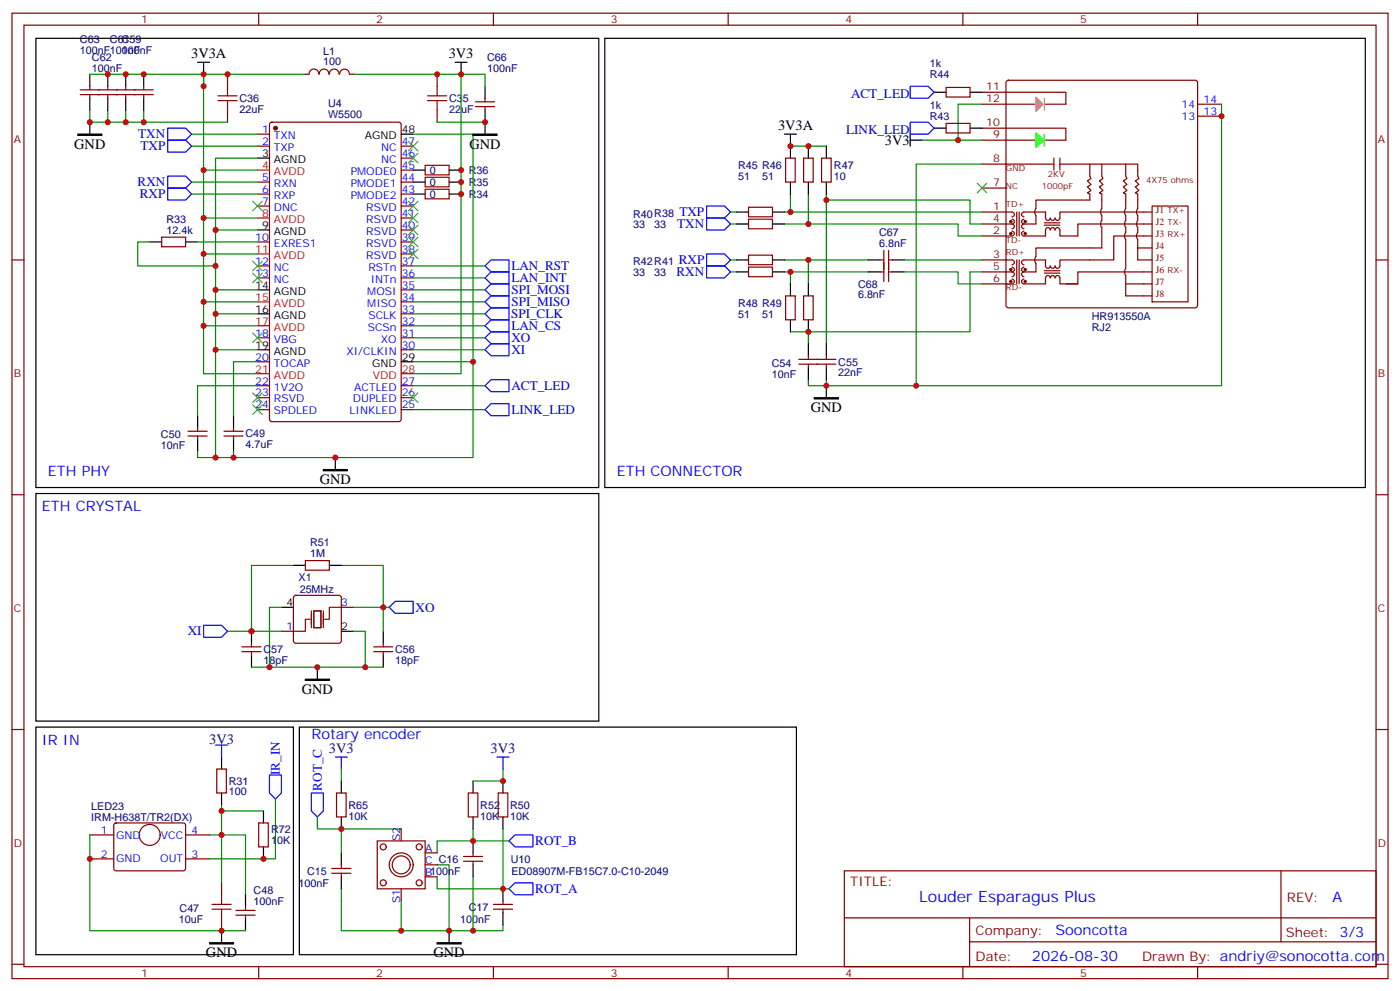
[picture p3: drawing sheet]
<svg xmlns="http://www.w3.org/2000/svg" width="412mm" height="292mm" viewBox="0 0 412 292" stroke-linecap="round" stroke-linejoin="round" font-family="sans-serif">
<g fill="none" stroke="#870000" stroke-width=".35">
<path d="M3.5 3.9h405.4v284.3h-405.4zM7.1 7.4h398.2v277.3h-398.2zM76.2 3.9v3.5M145.3 3.9v3.5M214.5 3.9v3.5M283.6 3.9v3.5M352.8 3.9v3.5M23.6 27.9h21.6M23.6 26.5h21.6M26.5 25.4v1.1M26.5 27.9v1M31.7 25.4v1.1"/>
<path d="M31.7 27.9v1M37 25.4v1.1M37 27.9v1M42.3 25.4v1.1M42.3 27.9v1M67 21.9v3.5M67 32.5v3.5M75.8 39.5h3.6M79.6 36.2l.5-.2h37.4l.6 .4 .1 87.1-.5 .6-37.6 .1-.7-.5v-87zM90 21.9h1M91.1 21.8a1.41 1.41 0 0 1 1.4-1.5 1.41 1.41 0 0 1 1.4 1.6M94.1 21.8a1.41 1.41 0 0 1 1.4-1.5 1.41 1.41 0 0 1 1.4 1.5"/>
<path d="M97 21.8a1.41 1.41 0 0 1 1.4-1.5 1.41 1.41 0 0 1 1.4 1.5M100.1 21.8a1.41 1.41 0 0 1 1.4-1.4 1.41 1.41 0 0 1 1.4 1.5M103 21.9h1.1M128.8 21.9v3.5M128.8 32.5v3.5M140.1 31.4h5.6M140.1 30h5.6M142.9 28.9v1.1M142.9 31.4v1.1M278.7 25.8h7.1v2.8h-7.1zM278.7 36.3h7.1v2.9h-7.1zM289.3 27.2h24.7v3.5h-6"/>
<path d="M289.3 37.7h24.7v3.6h-6M289.3 30.7h15.5M296.6 23.8l.4-.2h55.1l.5 .2 .2 .5v65.7l-.3 .5-.4 .2h-55.1l-.5-.3-.2-.4v-65.7zM352.8 30.7h7M352.8 34.2h7M75.8 43h3.6M75.8 53.6h3.6M75.8 57.2h3.6M118.2 43h3.5M118.2 53.6h3.5M118.2 57.2h3.5M118.2 50.1h3.5"/>
<path d="M118.2 46.6h3.5M125.2 55.7h7.1v2.9h-7.1zM125.2 52.2h7.1v2.8h-7.1zM125.2 48.7h7.1v2.8h-7.1zM231.4 46.6h2.8v7h-2.8zM236.7 46.6h2.8v7h-2.8zM242 46.6h2.8v7h-2.8zM289.3 55.4h7M289.3 48.3h21.1M289.3 41.3h15.5M310.4 46.6v3.5M312.2 48.3h22.9v3.6l.4 .7-1.1 .7 1.1 1-1.1 .7 1.1 1.1-1.1 .7 .7 .4v4.2a1.77 1.77 0 0 0 0 2.1v1.4"/>
<path d="M312.2 46.6v3.5M321 48.3v3.6l.4 .7-1.1 .7 1.1 1-1.1 .7 1.1 1.1-1.1 .7 .7 .4v1.7h-15.8l-.1 2.5a1.77 1.77 0 0 0 .1 2.1v2.5h-3.6M324.6 48.3v3.6l.3 .7-1.1 .7 1.1 1-1.1 .7 1.1 1.1-1.1 .7 .8 .4-.1 4.2a1.77 1.77 0 0 0 .1 2.1v1.4M331.6 48.3v3.6l.4 .7-1.1 .7 1.1 1-1.1 .7 1.1 1.1-1.1 .7 .7 .4v4.2a1.77 1.77 0 0 0 0 2.1v1.4M3.5 76.6h3.6M47.6 69.9h7.1v2.8h-7.1zM75.8 60.7h3.6M75.8 71.3h3.6M75.8 78.3h3.6M118.2 60.7h3.5M118.2 71.3h3.5M118.2 78.3h3.5"/>
<path d="M118.2 74.8h3.5M118.2 67.7h3.5M118.2 64.2h3.5M220.5 78.7h7v2.8h-7zM220.5 75.1h7v2.9h-7zM220.5 64.6h7v2.8h-7zM220.5 61h7v2.9h-7zM259.3 76.6h1M260.3 73.7v9.2M261.8 76.6h1M261.8 73.7v9.2M289.3 76.6h8.8a.71 .71 0 0 1 .7 .7 .71 .71 0 0 1-.7 .7"/>
<path d="M289.3 62.4h8.8a.71 .71 0 0 1 .7 .7 .71 .71 0 0 1-.7 .8M289.3 66h8.8M298.1 78.7a.71 .71 0 0 1 .7 .7 .71 .71 0 0 1-.7 .7M298.1 66a.71 .71 0 0 1 .7 .7 .71 .71 0 0 1-.7 .7M298.1 68.1a.71 .71 0 0 1 .7 .7 .71 .71 0 0 1-.7 .7h-8.8M298.1 64.6a.71 .71 0 0 1 .7 .7 .71 .71 0 0 1-.7 .7M299.5 62.4v7.1M299.5 76.6v7M300.2 62.4v7.1M300.2 76.6v7M301.6 78.7a.71 .71 0 0 0-.7 .7 .71 .71 0 0 0 .7 .7M301.6 66a.71 .71 0 0 0-.7 .7 .71 .71 0 0 0 .7 .7"/>
<path d="M301.6 64.6a.71 .71 0 0 0-.7 .7 .71 .71 0 0 0 .7 .7M307.6 79.7h4.6M307.6 66.3h4.6M307.6 65.6h4.6M324.5 64.9a1.77 1.77 0 0 0 .1 2.1v6h-19.4l-.1 2.5a1.77 1.77 0 0 0 .1 2.1v2.5h-3.6M331.6 68.5a1.77 1.77 0 0 0 0 2.1v8.4a1.77 1.77 0 0 0 0 2.1v6h7.8M331.6 64.9a1.77 1.77 0 0 0 0 2.1v1.4M335.1 68.5a1.77 1.77 0 0 0 0 2.1v6h4.3M335.1 64.9a1.77 1.77 0 0 0 0 2.1v1.4M335.1 73h4.3M339.4 69.5h-11.3v7.1h-15.9v1.7a.71 .71 0 0 1-.7 .7 .71 .71 0 0 1-.7-.7 .71 .71 0 0 1-.7 .7 .71 .71 0 0 1-.7-.7 .71 .71 0 0 1-.7 .7 .71 .71 0 0 1-.7-.7v-1.7h-6.4a.71 .71 0 0 0-.7 .7 .71 .71 0 0 0 .7 .7M339.4 66h-21.9v3.5h-5.3v-1.8a.71 .71 0 0 0-.7-.7 .71 .71 0 0 0-.7 .7 .71 .71 0 0 0-.7-.7 .71 .71 0 0 0-.7 .7 .71 .71 0 0 0-.7-.7 .71 .71 0 0 0-.7 .7v1.8h-6.4a.71 .71 0 0 1-.7-.7 .71 .71 0 0 1 .7-.7"/>
<path d="M339.4 62.4h-27.2v1.8a.71 .71 0 0 1-.7 .7 .71 .71 0 0 1-.7-.7 .71 .71 0 0 1-.7 .7 .71 .71 0 0 1-.7-.7 .71 .71 0 0 1-.7 .7 .71 .71 0 0 1-.7-.7v-1.8h-6.4a.71 .71 0 0 0-.7 .7 .71 .71 0 0 0 .7 .8M339.4 60.7h10.6v28.2h-10.6zM405.3 76.6h3.6M75.8 81.8h3.6M75.8 99.5h3.6M118.2 81.8h3.5M118.2 99.5h3.5M118.2 96h3.5M118.2 92.4h3.5M118.2 88.9h3.5M118.2 85.4h3.5M231.4 87.1h2.8v7.1h-2.8z"/>
<path d="M236.7 87.1h2.8v7.1h-2.8zM259.3 80.1h1M261.8 80.1h1M289.3 80.1h8.8M298.1 80.1a.71 .71 0 0 1 .7 .7 .71 .71 0 0 1-.7 .7M298.1 82.2a.71 .71 0 0 1 .7 .7 .71 .71 0 0 1-.7 .7h-8.8M301.6 80.1a.71 .71 0 0 0-.7 .7 .71 .71 0 0 0 .7 .7M301.6 82.2a.71 .71 0 0 0-.7 .7 .71 .71 0 0 0 .7 .7h6.4v-1.8a.71 .71 0 0 1 .7-.7 .71 .71 0 0 1 .7 .7 .71 .71 0 0 1 .7-.7 .71 .71 0 0 1 .7 .7 .71 .71 0 0 1 .7-.7 .71 .71 0 0 1 .7 .7v1.8h5.3M307.6 80.4h4.6M331.6 83.6h7.8M339.4 80.1h-21.9v3.5h-3.5M75.8 106.5h3.6"/>
<path d="M75.8 113.6h3.6M75.8 117.1h3.6M118.2 113.6h3.5M118.2 117.1h3.5M118.2 103h3.5M235.3 107.2h10.9M235.3 105.8h10.9M238.1 104.8v1M238.1 107.2v1.1M243.4 104.8v1M243.4 107.2v1.1M55.4 128.4h5.6"/>
<path d="M55.4 127h5.6M58.2 125.9v1.1M58.2 128.4v1.1M66 128.4h5.6M66 127h5.6M68.8 125.9v1.1M68.8 128.4v1.1M75.8 120.7h3.6M118.2 120.7h3.5M3.5 145.7h3.6M405.3 145.7h3.6M86.7 175.5l.4-.2h12.7l.5 .2 .2 .5v12.7l-.2 .5-.5 .2h-12.7l-.5-.2-.2-.5v-12.7z"/>
<path d="M90 165.1h7v2.8h-7zM100.5 178.9h3.6M71.3 191.9h5.6M71.3 190.5h5.6M74.1 189.4v1.1M74.1 191.9v1.1M82.9 185.9h3.5M110.1 191.9h5.6M110.1 190.5h5.6M112.9 189.4v1.1M112.9 191.9v1.1M3.5 214.8h3.6"/>
<path d="M405.3 214.8h3.6M63.9 226.5h2.8v7h-2.8zM99.1 233.5h2.9v7.1h-2.9zM137.9 233.5h2.9v7.1h-2.9zM146.8 233.5h2.8v7.1h-2.8zM26.5 245.9h7M26.5 252.9h7M33.7 242.6l.5-.2h20l.5 .7-.1 12.9-.6 .5-20.1-.1-.4-.6v-12.7zM54.7 245.9h7M54.7 252.9h7M65.3 260v3.5M76.2 242.4h2.8v7h-2.8z"/>
<path d="M97.7 257.2h5.7M97.7 255.8h5.7M100.5 254.7v1.1M100.5 257.2v1M111.1 247.6h14.1v14.2h-14.1zM118.2 244.1v3.5M125.2 254.7h3.6M125.2 258.2h3.6M125.2 251.2h3.6M136.5 253.6h5.7M136.5 252.2h5.7M139.3 251.2v1"/>
<path d="M139.3 253.6v1.1M248.7 256.5h156.6v28.2h-156.6zM377.3 256.5v20.9M65.3 270.6v3.5M69.5 268.1h5.6M69.5 269.5h5.6M72.3 267.1v1M72.3 269.5v1.1M118.2 261.8v3.5M145.3 267.8h5.7M145.3 266.3h5.7M148.2 265.3v1"/>
<path d="M148.2 267.8v1M248.7 270.3h156.5M285.6 277.4h119.6M285.6 270.3v14.1M3.5 284h3.6M76.2 284.7v3.5M145.3 284.7v3.5M214.5 284.7v3.5M283.6 284.7v3.5M352.8 284.7v3.5M405.3 284h3.6"/>
<circle cx="44.1" cy="245.9" r="3.1"/>
<circle cx="112.9" cy="260" r=".88"/>
<circle cx="112.9" cy="249.4" r=".88"/>
<circle cx="118.2" cy="254.7" r="3.5"/>
<circle cx="118.2" cy="254.7" r="2.65"/>
<circle cx="123.5" cy="260" r=".88"/>
<circle cx="123.5" cy="249.4" r=".88"/>
</g>
<g fill="#870000" stroke="#870000" stroke-width=".29">
<circle cx="297.7" cy="82.9" r=".35"/>
<circle cx="297.7" cy="79.4" r=".35"/>
<circle cx="302" cy="82.9" r=".35"/>
<circle cx="302" cy="79.4" r=".35"/>
<circle cx="297.7" cy="68.8" r=".35"/>
<circle cx="297.7" cy="65.3" r=".35"/>
<circle cx="302" cy="68.8" r=".35"/>
<circle cx="302" cy="65.3" r=".35"/>
</g>
<path d="M305.2 39.2l2.4 2.1-2.4 2.1z" fill="#0f0" stroke="#0f0" stroke-width=".35"/>
<path d="M305.2 28.6l2.1 2.1-2.1 2.1z" fill="#ffed00" stroke="#ffed00" stroke-width=".35"/>
<path d="M307.6 39.5v3.5" fill="none" stroke="#0f0" stroke-width=".35"/>
<path d="M307.6 28.9v3.6" fill="none" stroke="#ffed00" stroke-width=".35"/>
<g fill="none" stroke="#000" stroke-width=".35">
<path d="M10.6 11.3h165.8v132.3h-165.8zM58.2 18.3h3.5M60 18.3v3.6M134.1 18.3h3.5M135.8 18.3v3.6M178.2 11.3h224v132.3h-224zM26.5 21.9v3.5M26.5 28.9v3.6M26.5 36v3.5M31.7 21.9v3.5M31.7 28.9v3.6M37 21.9v3.5"/>
<path d="M37 28.9v3.6M42.3 21.9v3.5M42.3 28.9v3.6M118.2 39.5h3.5M142.9 25.4v3.5M142.9 32.5v7M231.1 39.5h3.5M232.8 39.5v7.1M268.1 39.5v3.5M275.2 27.2h3.5M275.2 37.7h3.5M285.8 27.2h3.5"/>
<path d="M285.8 37.7h3.5M75.8 46.6h3.6M121.7 57.2h3.5M121.7 53.6h3.5M121.7 50.1h3.5M132.3 57.2h3.5M132.3 53.6h3.5M132.3 50.1h3.5M232.8 53.6v3.6M238.1 43v3.6M238.1 53.6v3.6M243.4 43v3.6"/>
<path d="M243.4 53.6v3.6M268.1 41.3h3.5M44.1 71.3h3.5M54.7 71.3h3.5M75.8 67.7h3.6M217 76.6h3.5M217 66h3.5M217 62.4h3.5M227.5 76.6h3.6M227.5 66h3.6M227.5 62.4h3.6M255.8 76.6h3.5"/>
<path d="M262.8 76.6h3.5M75.8 85.4h3.6M75.8 92.4h3.6M217 80.1h3.5M227.5 80.1h3.6M232.8 83.6v3.5M232.8 94.2v3.5M238.1 83.6v3.5M238.1 94.2v3.5M255.8 80.1h3.5M262.8 80.1h3.5M75.8 103h3.6"/>
<path d="M118.2 106.5h3.5M238.1 101.2v3.6M238.1 108.3v3.5M243.4 101.2v3.6M243.4 108.3v3.5M243.4 113.6v3.5M58.2 122.4v3.5M58.2 129.5v3.5M68.8 122.4v3.5M68.8 129.5v3.5M98.8 134.8v3.5M10.6 145.3h165.8v67.1h-165.8z"/>
<path d="M82.9 178.9h3.5M86.4 166.5h3.6M97 166.5h3.5M74.1 185.9v3.5M74.1 193v3.5M93.5 196.5v3.5M100.5 185.9h3.6M112.9 185.9v3.5M112.9 193v3.5M10.6 214.1h75.8v67.1h-75.8zM88.2 214.1h146.4v67.1h-146.4zM65.3 223v3.5"/>
<path d="M65.3 233.5v3.6M77.6 238.8v3.6M100.5 230v3.5M139.3 230v3.5M148.2 230v3.5M77.6 249.4v3.5M100.5 240.6v3.5M100.5 251.2v3.5M100.5 258.2v3.6M139.3 240.6v3.5M139.3 247.6v3.6M139.3 254.7v3.5"/>
<path d="M148.2 240.6v3.5M65.3 274.1v3.5M72.3 263.5v3.6M72.3 270.6v3.5M132.3 274.1v3.5M148.2 261.8v3.5M148.2 268.8v3.5"/>
</g>
<g fill="none" stroke="#008700" stroke-width=".35">
<path d="M26.5 21.9h33.5v3.5M26.5 32.5v3.5h40.5M31.7 32.5v3.5M37 32.5v3.5M42.3 32.5v3.5M56.4 39.5h19.4M90 21.9h-30v28.2h15.8M104.1 21.9h31.7v88.2h-14.1M121.7 39.5h17.6v67M128.8 36h14.1M135.8 21.9h7.1v3.5M289.3 30.7h-7.1v10.6"/>
<path d="M359.8 30.7v82.9h-89.9M56.4 43h19.4M56.4 53.6h19.4M56.4 57.2h19.4M60 50.1v14.1h15.8M75.8 46.6h-12.3v88.2h75.8v-28.3h-17.6M232.8 43h10.6M232.8 57.2v5.2M238.1 57.2v8.8M243.4 57.2v1.7h42.4v7.1h3.5M243.4 58.9v42.3M271.6 41.3h17.7"/>
<path d="M289.3 48.3h-19.4v65.3h-26.5M44.1 71.3h-3.5v7h22.9M58.2 71.3h17.6M60 64.2v10.6h15.8M60 74.8v14.1h15.8M63.5 67.7h12.3M121.7 78.3h21.2M215.2 66h1.8M215.2 76.6h1.8M215.2 62.4h1.8M231.1 66h51.1v3.5h7.1M231.1 62.4h58.2"/>
<path d="M231.1 76.6h24.7M238.1 76.6v7M266.3 76.6h23M60 88.9v7.1h15.8M60 96v14.1h15.8M63.5 85.4h12.3M63.5 92.4h12.3M121.7 85.4h21.2M121.7 92.4h21.2M121.7 96h21.2M121.7 88.9h21.2M121.7 81.8h21.2"/>
<path d="M121.7 99.5h21.2M215.2 80.1h1.8M231.1 80.1h24.7M232.8 80.1v3.5M238.1 97.7v3.5M266.3 80.1h15.9v3.5h7.1M289.3 80.1h-3.5v17.6h-53M63.5 103h12.3M75.8 106.5h-7v15.9M75.8 113.6h-17.6v8.8M121.7 103h21.2M121.7 113.6h21.2"/>
<path d="M238.1 111.8v1.8h5.3v-1.8M58.2 133v1.8h5.3M68.8 133v1.8M121.7 120.7h21.2M82.9 178.9h-3.5v17.6h28.2v-10.6h-3.5M86.4 166.5h-12.3v19.4M100.5 166.5h12.4v19.4M104.1 178.9h10.6M67 185.9h15.9M74.1 196.5h5.3M107.6 196.5h5.3M65.3 238.8h12.3"/>
<path d="M65.3 237.1v22.9M81.1 235.3v17.6h-19.4M100.5 226.5v3.5M148.2 226.5v3.5h-8.9M26.5 245.9v28.2h45.8M61.7 245.9h10.6v17.6M93.5 240.6v3.5h7v7.1M100.5 244.1h17.7M128.8 254.7h3.5v19.4h15.9v-1.8M139.3 244.1v3.5h-10.5v3.6M139.3 258.2v15.9M139.3 247.6h10.6"/>
<path d="M148.2 244.1v17.7h-19.4v-3.6M100.5 261.8v12.3h31.8M118.2 265.3v8.8M148.2 261.8h1.7"/>
</g>
<g fill="none" stroke="#00f" stroke-width=".35">
<path d="M49.4 37.7h5.3l1.7 1.8-1.7 1.8h-5.3zM268.1 25.4h5.3l1.8 1.8-1.8 1.7h-5.3zM268.1 36h5.3l1.8 1.7-1.8 1.8h-5.3zM49.4 41.3h5.3l1.7 1.7-1.7 1.8h-5.3zM49.4 51.9h5.3l1.7 1.7-1.7 1.8h-5.3zM49.4 55.4h5.3l1.7 1.8-1.7 1.7h-5.3zM142.9 78.3l1.7-1.7h5.3v3.5h-5.3zM208.1 74.8h5.3l1.8 1.8-1.8 1.7h-5.3zM208.1 78.3h5.3l1.8 1.8-1.8 1.7h-5.3zM208.1 64.2h5.3l1.8 1.8-1.8 1.7h-5.3zM208.1 60.7h5.3l1.8 1.7-1.8 1.8h-5.3zM142.9 85.4l1.7-1.8h5.3v3.5h-5.3z"/>
<path d="M142.9 96l1.7-1.8h5.3v3.5h-5.3zM142.9 81.8l1.7-1.7h5.3v3.5h-5.3zM142.9 88.9l1.7-1.8h5.3v3.6h-5.3zM142.9 99.5l1.7-1.8h5.3v3.5h-5.3zM144.6 90.7h5.3v3.5h-5.3l-1.7-1.8zM142.9 113.6l1.7-1.8h5.3v3.6h-5.3zM142.9 103l1.7-1.8h5.3v3.6h-5.3zM142.9 120.7l1.7-1.8h5.3v3.5h-5.3zM116.4 177.1h5.3v3.5h-5.3l-1.7-1.7zM60 184.2h5.3l1.7 1.7-1.7 1.8h-5.3zM63.5 219.4h3.5M65.3 219.4v3.6"/>
<path d="M79.4 228.2h3.5v5.3l-1.8 1.8-1.7-1.8zM91.7 233.5h3.5v5.3l-1.7 1.8-1.8-1.8zM98.8 223h3.5M100.5 223v3.5M146.4 223h3.5M148.2 223v3.5M151.7 245.9h5.3v3.5h-5.3l-1.8-1.8zM149.9 261.8l1.8-1.8h5.3v3.5h-5.3z"/>
</g>
<path d="M22.9 39.5h7.1v.4h-7.1zM139.3 39.5h7.1v.4h-7.1zM239.9 117.1h7v.4h-7zM95.2 138.3h7.1v.3h-7.1zM90 200h7v.4h-7zM61.7 277.6h7.1v.4h-7.1zM128.8 277.6h7v.4h-7z" fill="#000" stroke="#000" stroke-width=".35"/>
<path d="M64.2 29.6h5.6M64.2 28.2h5.6M67 25.4v2.8M67 29.6v2.9M125.9 29.6h5.7M125.9 28.2h5.7M128.8 25.4v2.8M128.8 29.6v2.9M62.4 267.8h5.7M62.4 266.3h5.7M65.3 263.5v2.8M65.3 267.8v2.8" fill="none" stroke="#a10000" stroke-width=".35"/>
<circle cx="81.1" cy="37.7" r=".53" fill="#870000" stroke="#870000" stroke-width=".35"/>
<path d="M75.8 50.1h3.6M75.8 64.2h3.6M75.8 74.8h3.6M75.8 88.9h3.6M75.8 96h3.6M75.8 110.1h3.6M118.2 110.1h3.5" fill="none" stroke="#f00" stroke-width=".35"/>
<g fill="none" stroke="#3c3" stroke-width=".35">
<path d="M74.4 59.3l2.9 2.8M77.3 59.3l-2.9 2.8M120.3 59.3l2.8 2.8M120.3 45.2l2.8 2.8M120.3 41.6l2.8 2.9M123.1 59.3l-2.8 2.8M123.1 45.2l-2.8 2.8M123.1 41.6l-2.8 2.9M287.9 54l2.8 2.8M290.7 54l-2.8 2.8M74.4 76.9l2.9 2.8M77.3 76.9l-2.9 2.8"/>
<path d="M120.3 73.4l2.8 2.8M120.3 69.9l2.8 2.8M120.3 66.3l2.8 2.8M120.3 62.8l2.8 2.8M123.1 69.9l-2.8 2.8M123.1 73.4l-2.8 2.8M123.1 66.3l-2.8 2.8M123.1 62.8l-2.8 2.8M74.4 80.4l2.9 2.9M74.4 98.1l2.9 2.8M77.3 80.4l-2.9 2.9M77.3 98.1l-2.9 2.8"/>
<path d="M74.4 115.7l2.9 2.8M74.4 119.2l2.9 2.9M77.3 115.7l-2.9 2.8M77.3 119.2l-2.9 2.9M120.3 115.7l2.8 2.8M123.1 115.7l-2.8 2.8"/>
</g>
<path d="M91.7 179.9v5M92.4 179.9h2.1v5h-2.1zM95.2 179.9v5M100.5 178.9h-3.5v3.5h-1.4M91.4 182.4h-1.4v3.5h-3.6" fill="none" stroke="#870012" stroke-width=".35"/>
<g fill="#c00">
<circle cx="148.2" cy="230" r=".88"/>
<circle cx="148.2" cy="261.8" r=".88"/>
<circle cx="139.3" cy="274.1" r=".88"/>
<circle cx="139.3" cy="247.6" r=".88"/>
<circle cx="132.3" cy="274.1" r=".88"/>
<circle cx="118.2" cy="274.1" r=".88"/>
<circle cx="100.5" cy="244.1" r=".88"/>
<circle cx="65.3" cy="274.1" r=".88"/>
<circle cx="26.5" cy="252.9" r=".88"/>
<circle cx="65.3" cy="245.9" r=".88"/>
<circle cx="77.6" cy="252.9" r=".88"/>
<circle cx="65.3" cy="238.8" r=".88"/>
<circle cx="42.3" cy="21.9" r=".88"/>
<circle cx="42.3" cy="36" r=".88"/>
<circle cx="37" cy="36" r=".88"/>
<circle cx="31.8" cy="36" r=".88"/>
<circle cx="26.5" cy="36" r=".88"/>
<circle cx="67" cy="21.9" r=".88"/>
<circle cx="60" cy="21.9" r=".88"/>
<circle cx="37" cy="21.9" r=".88"/>
<circle cx="31.8" cy="21.9" r=".88"/>
<circle cx="135.8" cy="21.9" r=".88"/>
<circle cx="128.8" cy="21.9" r=".88"/>
<circle cx="60" cy="50.1" r=".88"/>
<circle cx="63.5" cy="67.7" r=".88"/>
<circle cx="63.5" cy="78.3" r=".88"/>
<circle cx="60" cy="64.2" r=".88"/>
<circle cx="60" cy="74.8" r=".88"/>
<circle cx="60" cy="88.9" r=".88"/>
<circle cx="60" cy="96" r=".88"/>
<circle cx="63.5" cy="85.4" r=".88"/>
<circle cx="63.5" cy="92.4" r=".88"/>
<circle cx="63.5" cy="103" r=".88"/>
<circle cx="98.8" cy="134.8" r=".88"/>
<circle cx="135.8" cy="57.1" r=".88"/>
<circle cx="135.8" cy="53.6" r=".88"/>
<circle cx="135.8" cy="50.1" r=".88"/>
<circle cx="139.3" cy="106.5" r=".88"/>
<circle cx="93.5" cy="196.5" r=".88"/>
<circle cx="74.1" cy="185.9" r=".88"/>
<circle cx="79.4" cy="196.5" r=".88"/>
<circle cx="107.6" cy="196.5" r=".88"/>
<circle cx="60" cy="25.4" r=".88"/>
<circle cx="142.9" cy="36" r=".88"/>
<circle cx="68.8" cy="134.8" r=".88"/>
<circle cx="63.5" cy="134.8" r=".88"/>
<circle cx="112.9" cy="178.9" r=".88"/>
<circle cx="359.8" cy="34.2" r=".88"/>
<circle cx="269.9" cy="113.6" r=".88"/>
<circle cx="243.4" cy="113.6" r=".88"/>
<circle cx="243.4" cy="58.9" r=".88"/>
<circle cx="282.2" cy="41.3" r=".88"/>
<circle cx="238.1" cy="97.7" r=".88"/>
<circle cx="238.1" cy="76.6" r=".88"/>
<circle cx="232.8" cy="80.1" r=".88"/>
<circle cx="238.1" cy="43" r=".88"/>
<circle cx="232.8" cy="43" r=".88"/>
<circle cx="238.1" cy="66" r=".88"/>
<circle cx="232.8" cy="62.4" r=".88"/>
</g>
<text font-size="4.6" fill="#00f" x="270.8" y="265.5">Louder Esparagus Plus</text>
<g font-size="4.2">
<text x="56.3" y="17.2">3V3A</text>
<text x="132.2" y="17.2">3V3</text>
<text x="229.2" y="38.4">3V3A</text>
<text x="21.9" y="43.8">GND</text>
<text x="138.3" y="43.8">GND</text>
<text x="260.6" y="42.7">3V3</text>
<text x="238.8" y="121.4">GND</text>
<text x="94.2" y="142.6">GND</text>
<text x="88.9" y="204.3">GND</text>
<text x="60.7" y="281.9">GND</text>
<text x="127.7" y="282">GND</text>
</g>
<g font-size="4.2" fill="#00f">
<text x="14.1" y="140.1">ETH PHY</text>
<text x="181.7" y="140.1">ETH CONNECTOR</text>
<text x="12.3" y="150.6">ETH CRYSTAL</text>
<text x="12.3" y="219.4">IR IN</text>
<text x="91.7" y="217.7">Rotary encoder</text>
<text x="392.5" y="265.7">A</text>
<text x="310.9" y="275.3">Sooncotta</text>
<text x="304" y="283.1">2026-08-30</text>
</g>
<g font-size="4.2" fill="#000080">
<text x="61.6" y="219.1">3V3</text>
<text x="96.9" y="221.8">3V3</text>
<text x="144.5" y="221.8">3V3</text>
</g>
<g font-size="3.9" fill="#00f">
<text x="250.7" y="28.8">ACT_LED</text>
<text x="40.7" y="40.8">TXN</text>
<text x="249.2" y="39.4">LINK_LED</text>
<text x="41.4" y="44.3">TXP</text>
<text x="40.5" y="54.9">RXN</text>
<text x="41.2" y="58.4">RXP</text>
<text x="200.1" y="63.7">TXP</text>
<text x="199.5" y="67.2">TXN</text>
<text x="199.9" y="77.8">RXP</text>
<text x="150.6" y="83">LAN_INT</text>
<text x="150.6" y="79.6">LAN_RST</text>
<text x="199.3" y="81.3">RXN</text>
<text x="150.6" y="86.6">SPI_MOSI</text>
<text x="150.5" y="93.6">SPI_CLK</text>
<text x="150.6" y="90.1">SPI_MISO</text>
<text x="150.6" y="97.2">LAN_CS</text>
<text x="150.6" y="100.8">XO</text>
<text x="150.6" y="104.4">XI</text>
<text x="150.6" y="114.9">ACT_LED</text>
<text x="150.6" y="122">LINK_LED</text>
<text x="122.4" y="180.2">XO</text>
<text x="55.3" y="187">XI</text>
<text x="82.4" y="228.3" transform="rotate(-90 82.4 228.3)">IR_IN</text>
<text x="94.8" y="232.8" transform="rotate(-90 94.8 232.8)">ROT_C</text>
<text x="157.7" y="248.9">ROT_B</text>
<text x="157.7" y="263.1">ROT_A</text>
</g>
<g font-size="3.9" fill="#800">
<text x="250.5" y="261.1">TITLE:</text>
<text x="379.1" y="265.7">REV:</text>
<text x="287.4" y="275.3">Company:</text>
<text x="378.7" y="275.9">Sheet: 3/3</text>
<text x="287.4" y="282.9">Date:</text>
<text x="336.4" y="283">Drawn By: andriy@sonocotta.com</text>
</g>
<g font-size="3.2" fill="#800">
<text x="41.6" y="6.9">1</text>
<text x="110.8" y="6.9">2</text>
<text x="179.9" y="6.9">3</text>
<text x="249.1" y="6.9">4</text>
<text x="318.2" y="6.9">5</text>
<text x="290.5" y="30">12</text>
<text x="290.5" y="26.5">11</text>
<text x="4.1" y="42">A</text>
<text x="290.5" y="37">10</text>
<text x="292.6" y="40.6">9</text>
<text x="405.9" y="42">A</text>
<text x="292.6" y="47.6">8</text>
<text x="292.6" y="54.7">7</text>
<text x="292.6" y="65.3">4</text>
<text x="292.6" y="61.7">1</text>
<text x="292.6" y="68.8">2</text>
<text x="292.6" y="75.8">3</text>
<text x="292.6" y="82.9">6</text>
<text x="292.6" y="79.4">5</text>
<text x="4.1" y="111.1">B</text>
<text x="405.9" y="111.1">B</text>
<text x="4.1" y="180.3">C</text>
<text x="405.9" y="180.3">C</text>
<text x="4.1" y="249.4">D</text>
<text x="405.9" y="249.4">D</text>
<text x="41.6" y="287.7">1</text>
<text x="110.8" y="287.7">2</text>
<text x="179.9" y="287.7">3</text>
<text x="249.1" y="287.7">4</text>
<text x="318.2" y="287.7">5</text>
</g>
<g font-size="3.2" fill="#000080">
<text x="23.6" y="16">100nF100nF</text>
<text x="23.6" y="12.7">C63</text>
<text x="32.4" y="12.7">C61</text>
<text x="35.9" y="16">100nF</text>
<text x="35.9" y="12.7">C59</text>
<text x="95.2" y="16.1">L1</text>
<text x="143.5" y="18">C66</text>
<text x="27.1" y="21.3">100nF</text>
<text x="27.1" y="18">C62</text>
<text x="95.2" y="19.3">100</text>
<text x="143.5" y="21.2">100nF</text>
<text x="273.9" y="19.9">1k</text>
<text x="273.9" y="23">R44</text>
<text x="70.6" y="33.2">22uF</text>
<text x="70.6" y="30">C36</text>
<text x="96.6" y="34.6">W5500</text>
<text x="96.6" y="31.4">U4</text>
<text x="132.3" y="33.2">22uF</text>
<text x="132.3" y="30">C35</text>
<text x="273.9" y="32.2">1k</text>
<text x="273.9" y="35.3">R43</text>
<text x="126.7" y="51.2">0</text>
<text x="138.1" y="51.2">R36</text>
<text x="217.4" y="53">51</text>
<text x="217.4" y="49.9">R45 R46</text>
<text x="224.5" y="53">51</text>
<text x="245.6" y="53">10</text>
<text x="245.6" y="49.8">R47</text>
<text x="126.6" y="58.3">0</text>
<text x="126.7" y="54.7">0</text>
<text x="138.1" y="58.3">R34</text>
<text x="138.1" y="54.8">R35</text>
<text x="49.1" y="65.6">R33</text>
<text x="186.5" y="64.1">R40R38</text>
<text x="49.1" y="68.8">12.4k</text>
<text x="186.5" y="67.2">33</text>
<text x="192.7" y="67.1">33</text>
<text x="259" y="69.6">C67</text>
<text x="259" y="72.7">6.8nF</text>
<text x="186.5" y="81.3">33</text>
<text x="186.5" y="78.2">R42R41</text>
<text x="192.7" y="81.2">33</text>
<text x="252.7" y="87.9">6.8nF</text>
<text x="252.7" y="84.8">C68</text>
<text x="217.4" y="93.6">51</text>
<text x="217.4" y="90.4">R48 R49</text>
<text x="224.5" y="93.6">51</text>
<text x="321.6" y="94.2">HR913550A</text>
<text x="321.6" y="97.4">RJ2</text>
<text x="246.9" y="107.7">C55</text>
<text x="227.3" y="111.2">10nF</text>
<text x="227.3" y="108.1">C54</text>
<text x="246.9" y="110.9">22nF</text>
<text x="47.4" y="129.1">C50</text>
<text x="72.3" y="128.8">C49</text>
<text x="47.4" y="132.3">10nF</text>
<text x="72.3" y="132">4.7uF</text>
<text x="91.3" y="160.9">R51</text>
<text x="91.3" y="164">1M</text>
<text x="87.9" y="171.2">X1</text>
<text x="88.3" y="174.7">25MHz</text>
<text x="77.6" y="195.5">18pF</text>
<text x="77.6" y="192.4">C57</text>
<text x="116.4" y="195.5">18pF</text>
<text x="116.4" y="192.4">C56</text>
<text x="67.4" y="231.1">R31</text>
<text x="26.9" y="238.5">LED23</text>
<text x="67.4" y="234.2">100</text>
<text x="102.7" y="238.2">R65</text>
<text x="141.5" y="238.2">R52</text>
<text x="150.3" y="238.2">R50</text>
<text x="26.9" y="241.7">IRM-H638T/TR2(DX)</text>
<text x="79.9" y="245.3">R72</text>
<text x="102.7" y="241.4">10K</text>
<text x="141.5" y="241.4">10K</text>
<text x="150.3" y="241.4">10K</text>
<text x="79.9" y="248.5">10K</text>
<text x="90.5" y="257.7">C15</text>
<text x="150.4" y="254.1">U10</text>
<text x="150.7" y="257.6">ED08907M-FB15C7.0-C10-2049</text>
<text x="74.7" y="263.2">C48</text>
<text x="87.9" y="261.2">100nF</text>
<text x="52.9" y="268.5">C47</text>
<text x="74.7" y="266.4">100nF</text>
<text x="138.1" y="268.2">C17</text>
<text x="52.7" y="271.7">10uF</text>
<text x="135.5" y="271.8">100nF</text>
</g>
<g font-size="3.2" fill="#00f">
<text x="348" y="35.3">13</text>
<text x="348" y="31.8">14</text>
<text x="354.5" y="33.9">13</text>
<text x="354.5" y="30.3">14</text>
<text x="77.2" y="39.2">1</text>
<text x="80.7" y="40.9">TXN</text>
<text x="77.2" y="42.7">2</text>
<text x="80.7" y="44.5">TXP</text>
<text x="112.3" y="48">NC</text>
<text x="112.3" y="44.5">NC</text>
<text x="118.4" y="46.2">46</text>
<text x="118.4" y="42.7">47</text>
<text x="77.2" y="53.3">5</text>
<text x="103.3" y="51.5">PMODE0</text>
<text x="118.4" y="53.3">44</text>
<text x="118.4" y="49.7">45</text>
<text x="77.2" y="56.8">6</text>
<text x="80.7" y="55">RXN</text>
<text x="80.7" y="58.6">RXP</text>
<text x="103.3" y="58.6">PMODE2</text>
<text x="103.3" y="55">PMODE1</text>
<text x="118.4" y="56.8">43</text>
<text x="77.2" y="60.3">7</text>
<text x="80.7" y="62.1">DNC</text>
<text x="107.9" y="65.6">RSVD</text>
<text x="107.9" y="62.1">RSVD</text>
<text x="118.4" y="63.9">41</text>
<text x="118.4" y="60.3">42</text>
<text x="75.2" y="70.9">10</text>
<text x="107.9" y="69.1">RSVD</text>
<text x="118.4" y="70.9">39</text>
<text x="118.4" y="67.4">40</text>
<text x="75.2" y="78">12</text>
<text x="80.7" y="72.7">EXRES1</text>
<text x="107.9" y="76.2">RSVD</text>
<text x="107.9" y="72.7">RSVD</text>
<text x="118.4" y="78">37</text>
<text x="118.4" y="74.4">38</text>
<text x="75.2" y="81.5">13</text>
<text x="80.7" y="79.7">NC</text>
<text x="80.7" y="83.3">NC</text>
<text x="108.5" y="79.7">RSTn</text>
<text x="109.2" y="83.3">INTn</text>
<text x="118.4" y="81.5">36</text>
<text x="108.2" y="86.8">MOSI</text>
<text x="118.4" y="88.5">34</text>
<text x="118.4" y="85">35</text>
<text x="108.2" y="90.3">MISO</text>
<text x="108.5" y="93.8">SCLK</text>
<text x="118.4" y="95.6">32</text>
<text x="118.4" y="92.1">33</text>
<text x="75.2" y="99.1">18</text>
<text x="80.7" y="100.9">VBG</text>
<text x="108.3" y="97.4">SCSn</text>
<text x="112.2" y="100.9">XO</text>
<text x="118.4" y="99.1">31</text>
<text x="75.2" y="106.2">20</text>
<text x="80.7" y="108">TOCAP</text>
<text x="102" y="104.4">XI/CLKIN</text>
<text x="118.4" y="102.7">30</text>
<text x="75.2" y="113.2">22</text>
<text x="118.4" y="113.2">27</text>
<text x="75.2" y="116.8">23</text>
<text x="80.7" y="115">1V2O</text>
<text x="80.7" y="118.5">RSVD</text>
<text x="104" y="118.5">DUPLED</text>
<text x="104.3" y="115">ACTLED</text>
<text x="118.4" y="116.8">26</text>
<text x="75.2" y="120.3">24</text>
<text x="80.7" y="122.1">SPDLED</text>
<text x="103" y="122.1">LINKLED</text>
<text x="118.4" y="120.3">25</text>
<text x="100.5" y="178.5">3</text>
<text x="84.4" y="185.6">1</text>
<text x="29.7" y="245.5">1</text>
<text x="56.4" y="245.5">4</text>
<text x="34.2" y="246.9">GND</text>
<text x="47.4" y="246.9">VCC</text>
<text x="117.8" y="247.6" transform="rotate(-90 117.8 247.6)">S2</text>
<text x="125.2" y="250.8">A</text>
<text x="29.7" y="252.6">2</text>
<text x="34.2" y="254">GND</text>
<text x="47.2" y="254">OUT</text>
<text x="56.4" y="252.6">3</text>
<text x="125.2" y="254.4">C C16</text>
<text x="125.2" y="257.9">B100nF</text>
<text x="117.8" y="265.9" transform="rotate(-90 117.8 265.9)">S1</text>
</g>
<g font-size="3.2">
<text x="107.4" y="40.9">AGND</text>
<text x="118.4" y="39.2">48</text>
<text x="77.2" y="46.2">3</text>
<text x="80.7" y="48">AGND</text>
<text x="77.2" y="67.4">9</text>
<text x="80.7" y="69.1">AGND</text>
<text x="75.2" y="85">14</text>
<text x="80.7" y="86.8">AGND</text>
<text x="75.2" y="92.1">16</text>
<text x="80.7" y="93.8">AGND</text>
<text x="75.2" y="102.7">19</text>
<text x="80.7" y="104.4">AGND</text>
<text x="109.6" y="108">GND</text>
<text x="118.4" y="106.2">29</text>
<text x="84.4" y="178.5">4</text>
<text x="100.5" y="185.6">2</text>
</g>
<g font-size="3.2" fill="#f00">
<text x="77.2" y="49.7">4</text>
<text x="80.7" y="51.5">AVDD</text>
<text x="77.2" y="63.9">8</text>
<text x="80.7" y="65.6">AVDD</text>
<text x="75.2" y="74.4">11</text>
<text x="80.7" y="76.2">AVDD</text>
<text x="75.2" y="88.5">15</text>
<text x="75.2" y="95.6">17</text>
<text x="80.7" y="90.3">AVDD</text>
<text x="80.7" y="97.4">AVDD</text>
<text x="75.2" y="109.7">21</text>
<text x="80.7" y="111.5">AVDD</text>
<text x="109.8" y="111.5">VDD</text>
<text x="118.4" y="109.7">28</text>
</g>
<g font-size="2.8" fill="#800">
<text x="340.4" y="62.9">J1</text>
<text x="340.4" y="69.9">J3</text>
<text x="340.4" y="66.4">J2</text>
<text x="340.4" y="77">J5</text>
<text x="340.4" y="73.4">J4</text>
<text x="340.4" y="80.5">J6</text>
<text x="340.4" y="87.6">J8</text>
<text x="340.4" y="84">J7</text>
</g>
<g font-size="2.5" fill="#800">
<text x="296.3" y="50.3">GND</text>
<text x="308.7" y="52">2KV</text>
<text x="337.6" y="53.8">4X75 ohms</text>
<text x="296.3" y="55.6">NC</text>
<text x="306.9" y="55.6">1000pF</text>
<text x="296.3" y="60.9">TD+</text>
<text x="344" y="62.6">TX+</text>
<text x="296.3" y="71.4">TD-</text>
<text x="344" y="66.1">TX-</text>
<text x="344" y="69.7">RX+</text>
<text x="296.3" y="75">RD+</text>
<text x="344" y="80.3">RX-</text>
<text x="296.3" y="85.4">RD-</text>
</g>
</svg>
